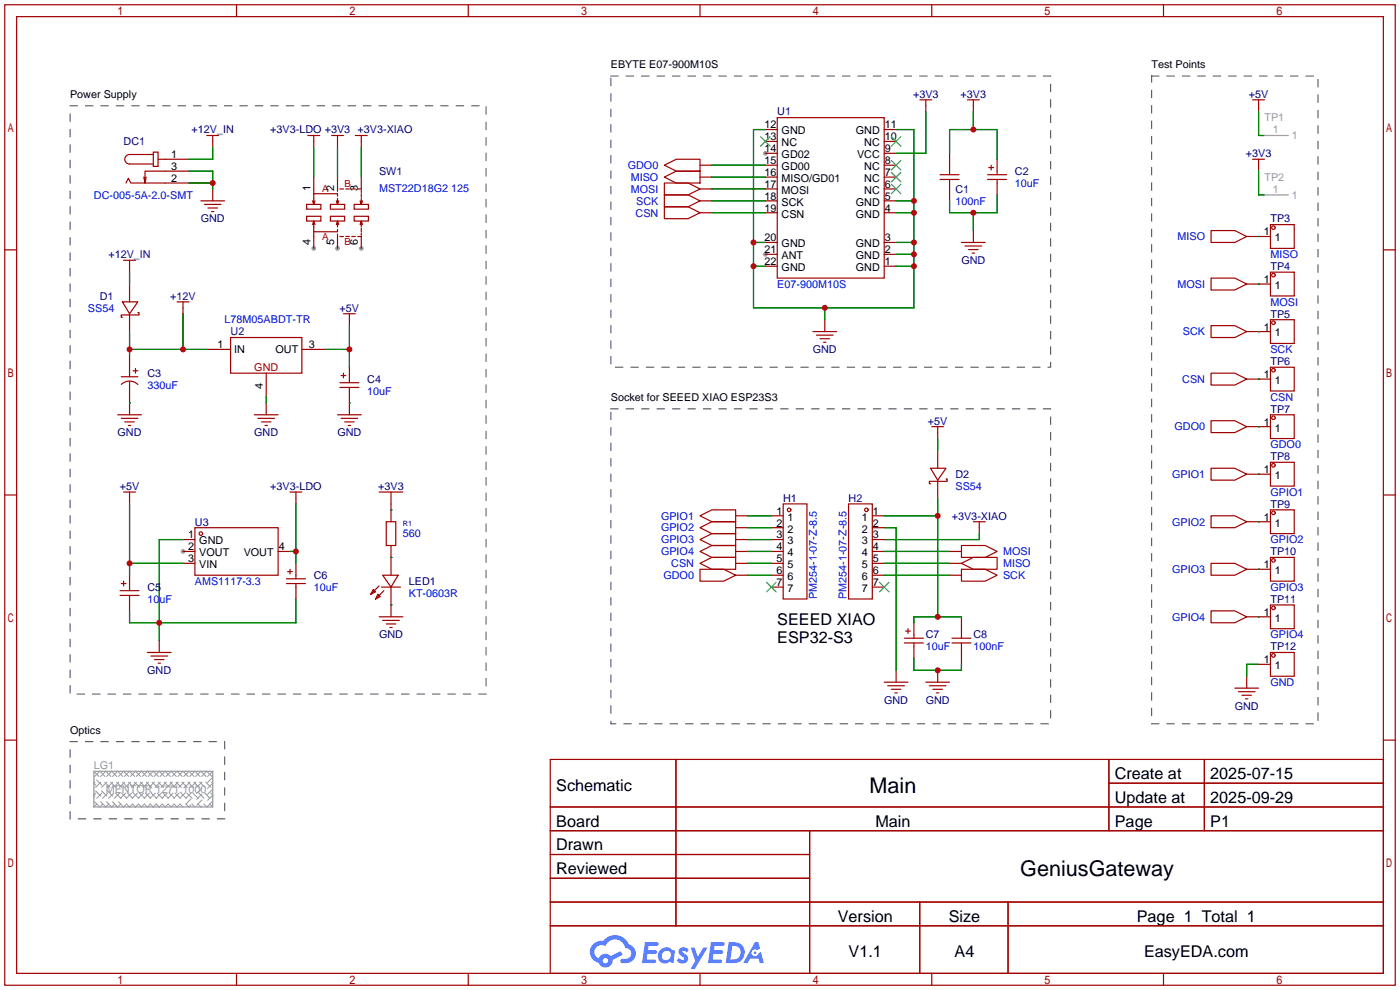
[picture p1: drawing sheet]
<svg xmlns="http://www.w3.org/2000/svg" width="299mm" height="212mm" viewBox="0 0 299 212" stroke-linecap="round" stroke-linejoin="round" font-family="sans-serif">
<g fill="#999">
<circle cx="163.6" cy="32.8" r=".51"/>
<circle cx="163.6" cy="54.4" r=".51"/>
<circle cx="39.1" cy="117.9" r=".51"/>
<circle cx="67.1" cy="53.1" r=".51"/>
<circle cx="72.1" cy="53.1" r=".51"/>
<circle cx="77.2" cy="53.1" r=".51"/>
</g>
<g fill="none" stroke="#a10000" stroke-width=".25">
<path d="M1 1h297.2v209.6h-297.2zM3.6 3.6h292.1v204.4h-292.1zM50.5 1v2.6M100.1 1v2.6M149.6 1v2.6M199.1 1v2.6M248.7 1v2.6M1 53.4h2.6M295.7 53.4h2.5M1 105.8h2.6M295.7 105.8h2.5M1 158.2h2.6"/>
<path d="M295.7 158.2h2.5M117.6 162.3h178.1v45.7h-178.1zM117.6 172.5h178.1M117.6 177.5h178.1M144.5 162.3v35.6M173 177.5v30.5M237 162.3v15.2M237 167.4h58.7M257.4 162.3v15.2M117.6 182.6h55.4M117.6 192.8h178.1M117.6 187.7h55.4"/>
<path d="M117.6 197.9h178.1M196.6 192.8v15.2M215.4 192.8v15.2M50.5 208v2.6M100.1 208v2.6M149.6 208v2.6M199.1 208v2.6M248.7 208v2.6"/>
</g>
<g fill="#5487ff">
<path d="M145.3 202.7a1.3 1.3 0 0 1 1.9 .3l-.4 .6a.54 .54 0 0 0-.9-.2l.1 .2a1.34 1.34 0 0 1 .9 1.8 1.47 1.47 0 0 1-2.3-.1l.5-.6 .8 .5a.31 .31 0 0 0 .4-.3 .31 .31 0 0 0-.3-.4 1.12 1.12 0 0 1-.7-1.8z"/>
<path d="M147.6 202.5h.9l.6 2 1.2-2h.9l-2.7 4.6h-.9l1-1.7z"/>
<path d="M137.8 201.4h1.7a1.31 1.31 0 0 1 1.2 .2 .4 .4 0 0 1-.3 .5l-1.8 .1-.1 .9h1.6a.4 .4 0 0 1 .4 .4 .4 .4 0 0 1-.5 .4h-1.6l-.2 1.2h1.4a.46 .46 0 0 1 .5 0 .46 .46 0 0 1 .1 .5l-.4 .2h-2.6z"/>
<path d="M151.9 201.4h1.7a1.32 1.32 0 0 1 1.2 .2 .39 .39 0 0 1-.3 .5l-1.8 .1-.1 .9h1.6a.4 .4 0 0 1 .4 .4 .4 .4 0 0 1-.4 .4h-1.7l-.2 1.2h1.4a.46 .46 0 0 1 .5 0 .46 .46 0 0 1 .1 .5l-.4 .2h-2.6z"/>
<path d="M161.3 201.4h.8l.3 1.3-.6 .4a.75 .75 0 0 0-1.1 .3 .75 .75 0 0 0 .5 1 .75 .75 0 0 0 .9-.7l.5-.2 .6 2.3h-.8l-.3-.9h-1.8l-.5 .9h-1z"/>
<path d="M155.7 201.4l-.6 4.4h1.5a2.27 2.27 0 0 0 2.6-2.2 2.27 2.27 0 0 0-2.7-2.2zM156.5 202.1a1.5 1.5 0 0 1 1.8 1.6 1.5 1.5 0 0 1-1.9 1.4h-.3z"/>
<path d="M141.2 203a1.6 1.6 0 0 0-.3 2.3 1.6 1.6 0 0 0 2.3 .2l.7 .3 .3-2.4-.1-.3-.5-.1a1.58 1.58 0 0 0-2.4 0zM141.8 203.5a.98 .98 0 0 1 1.6 .4 .98 .98 0 0 1-1.1 1.3 .94 .94 0 0 1-.9-.7 .94 .94 0 0 1 .4-1z"/>
<path d="M126.8 201.8a2.37 2.37 0 0 0 1.1 4 1.54 1.54 0 0 0 1.8 1 1.54 1.54 0 0 0 1.2-1.6l2.2-1.1-.5-.8-2 1a1.57 1.57 0 0 0-2.7 .5 1.5 1.5 0 0 1-.7-2.1 1.5 1.5 0 0 1 2.2-.5 2.23 2.23 0 0 1 2.3-1.4 2.23 2.23 0 0 1 2 1.8 1.16 1.16 0 0 1 1.2 1.1 1.16 1.16 0 0 1-1.1 1.2h-.7a.47 .47 0 0 0-.5 .4 .47 .47 0 0 0 .4 .5 2.17 2.17 0 0 0 2.5-.9 2.17 2.17 0 0 0-.3-2.7l-.8-.4a3.2 3.2 0 0 0-5.5-.7l-1.1 .1zM128.8 205.3a.6 .6 0 0 1 1.2 0 .6 .6 0 0 1-1.2 0z"/>
<circle cx="161.4" cy="203.6" r=".28"/>
</g>
<g fill="none" stroke="#a10000" stroke-width=".25">
<path d="M26.9 39.1l.5-1 .5 1h12.5M31.2 37.8l-.2 1.3M32.8 32.5h1v3.1h-1zM32.8 33h-5.1a1.02 1.02 0 0 0-1 1 1.02 1.02 0 0 0 1 1.1h5.1M33.8 34h6.6M40.4 36.6h-9.4v2.5l-.3-1.3M44.2 29h2.5M45.5 29v2.5M65.8 29h2.5M67.1 29v2.5M67.1 37.8v3.6M70.9 29h2.5"/>
<path d="M72.1 29v2.5M72.1 37.8v3.1M75.9 29h2.6M77.2 37.8v2.6h-.7M77.2 29v2.5M142 35.3l2.5-1.3h5.1v2.6h-5.1zM142 37.8l2.5-1.2h5.1v2.5h-5.1zM142 39.1h5.1l2.5 1.3-2.5 1.3h-5.1zM149.6 37.8h2.5M149.6 35.3h2.5M163.6 37.8h2.5M163.6 35.3h2.5"/>
<path d="M163.6 32.8h2.5M163.6 30.2h2.5M163.6 27.7h2.5M166.1 25.1h22.9v34.3h-22.9zM189 37.8h2.5M189 35.3h2.5M189 32.8h2.5M189 30.2h2.5M189 27.7h2.5M196.6 21.3h2.5M197.9 21.3v2.6M200.9 37.3h4.1"/>
<path d="M200.9 38.4h4.1M202.9 32.8v4.5M202.9 38.4v4.5M206.8 21.3h2.5M208 21.3v2.6M211.1 37.3h4M211.1 38.4h4M211.3 35.8h1M211.8 35.3v1M213.1 34v3.3M213.1 38.4v3.3M267.7 34h2.6"/>
<path d="M267.7 21.3h2.6M269 21.3v2.6M269 34v2.6M26.4 55.6h2.6M27.7 55.6v2.6M42.9 42.9h5.1M43.7 43.7h3.5M44.4 44.4h2.1M45.2 45.2h.5M45.5 40.4v2.5M65.5 43.7h3.1v1h-3.1zM65.5 46.2h3.1v1h-3.1z"/>
<path d="M66.8 48l.3-.8v2.3h5v-.5M67.1 47.2l.2 .8M67.1 49.5v3.6M67.3 42.9l-.2 .8M70.6 43.7h3.1v1h-3.1zM70.6 46.2h3.1v1h-3.1zM71.9 48l.2-.8v1.3M72.1 42.4v1.3l-.2-.8M72.1 41.9v-.5h-5v2.3l-.3-.8M72.1 47.2l.3 .8M72.1 50v3.1M72.4 42.9l-.3 .8"/>
<path d="M72.6 40.4h.8M72.6 50.5h.8M73.9 40.4h.8M73.9 50.5h.8M75.2 40.4h.7M75.2 50.5h.7M75.7 43.7h3v1h-3zM75.7 46.2h3v1h-3zM76.5 50.5h.7v2.6M77 48l.2-.8v1.3M77.2 42.4v1.3l-.2-.8M77.2 47.2l.3 .8"/>
<path d="M77.2 40.6v.5M77.2 41.4v.8M77.2 48.8v.7M77.2 49.8v.5M77.5 42.9l-.3 .8M142 41.7h5.1l2.5 1.2-2.5 1.3h-5.1zM142 44.2h5.1l2.5 1.3-2.5 1.2h-5.1zM149.6 45.5h2.5M149.6 42.9h2.5M149.6 40.4h2.5M163.6 56.9h2.5M163.6 54.4h2.5"/>
<path d="M163.6 51.8h2.5M163.6 45.5h2.5M163.6 42.9h2.5M163.6 40.4h2.5M189 56.9h2.5M189 54.4h2.5M189 51.8h2.5M189 45.5h2.5M189 42.9h2.5M189 40.4h2.5M205.5 51.8h5.1M206.2 52.6h3.6"/>
<path d="M207 53.3h2M207.8 54.1h.5M208 49.3v2.5M258.8 49.3h5.1l2.5 1.2-2.5 1.3h-5.1zM258.8 59.4h5.1l2.5 1.3-2.5 1.3h-5.1zM266.4 50.5h5.1M271.5 48h5.1v5.1h-5.1zM271.5 58.2h5.1v5h-5.1zM26.2 64.5h3.3l-1.8 2.6zM27.7 60.7v3.8M27.7 67.1v3.8M27.7 75.9v4.6"/>
<path d="M28.4 79.2h1.1M29 78.7v1.1M29.5 66.8h.2v.5h-3.8v.5h.3M37.8 64.5h2.6M39.1 64.5v2.6M44.2 74.7h5.1M49.3 72.1h15.2v7.7h-15.2zM56.9 79.8v5M64.5 74.7h5.1M73.4 67.1h2.5M73.4 79.8v1M74.7 67.1v2.5"/>
<path d="M74.7 78.5v3.3M173.7 70.9h5.1M174.5 71.6h3.6M175.3 72.4h2M176 73.2h.5M176.3 68.3v2.6M258.8 69.6h5.1l2.5 1.3-2.5 1.2h-5.1zM258.8 79.8h5.1l2.5 1.2-2.5 1.3h-5.1zM266.4 70.9h5.1M266.4 60.7h5.1M271.5 68.3h5.1v5.1h-5.1zM271.5 78.5h5.1v5.1h-5.1z"/>
<path d="M25.1 88.6h5.1M25.9 89.4h3.6M25.9 80.5h3.6M25.9 82.2a2.54 2.54 0 0 1 3.6 0M26.7 90.2h2M27.4 90.9h.5M27.7 81.5v7.1M54.4 88.6h5M55.1 89.4h3.6M55.9 90.2h2M56.6 90.9h.5M56.9 86.1v2.5"/>
<path d="M72.1 88.6h5.1M72.6 81.8h4.1M72.6 82.8h4.1M72.9 80.3h1M72.9 89.4h3.6M73.7 90.2h2M74.4 90.9h.5M74.7 82.8v5.8M199.1 91.2h2.6M200.4 91.2v2.5M200.4 96.3v3.8M258.8 89.9h5.1l2.5 1.3-2.5 1.3h-5.1z"/>
<path d="M266.4 91.2h5.1M266.4 81h5.1M271.5 88.6h5.1v5.1h-5.1zM271.5 98.8h5.1v5.1h-5.1zM26.4 105.2h2.6M27.7 105.2v2.5M39.1 115.3h2.6M39.1 117.9h2.6M41.7 112.8h17.7v10.1h-17.7zM59.4 117.9h2.6M62 105.2h2.5M63.2 105.2v2.5"/>
<path d="M81 105.2h5.1M82.5 111.5h2.1v5.1h-2.1zM83.6 105.2v6.3M83.6 116.6v6.3M149.6 110.2l2.5-1.2h5.1v2.5h-5.1zM149.6 112.8l2.5-1.3h5.1v2.5h-5.1zM149.6 115.3l2.5-1.3h5.1v2.6h-5.1zM149.6 117.9l2.5-1.3h5.1v2.5h-5.1zM157.2 110.2h2.6M157.2 112.8h2.6M157.2 115.3h2.6M157.2 117.9h2.6"/>
<path d="M164.8 110.2h2.6M164.8 112.8h2.6M164.8 115.3h2.6M164.8 117.9h2.6M167.4 107.7h5.1v20.3h-5.1zM181.4 107.7h5v20.3h-5zM186.4 110.2h2.6M186.4 112.8h2.6M186.4 115.3h2.6M186.4 117.9h2.6M198.9 100.1h3.3l-1.8 2.5zM200.4 102.6v3.8"/>
<path d="M202.2 102.4h.2v.5h-3.8v.5h.3M202.9 117.9h2.6M205.5 116.6h5.1l2.5 1.3-2.5 1.2h-5.1zM208 111.5h2.6M209.3 111.5v2.5M258.8 100.1h5.1l2.5 1.2-2.5 1.3h-5.1zM258.8 110.2h5.1l2.5 1.3-2.5 1.3h-5.1zM266.4 111.5h5.1M266.4 101.3h5.1M271.5 109h5.1v5h-5.1zM271.5 119.1h5.1v5.1h-5.1zM25.7 126.2h4"/>
<path d="M25.7 127.3h4M25.9 124.7h1M26.4 124.2v1M27.7 122.9v3.3M27.7 127.3v3.3M31.5 139.4h5.1M34 136.9v2.5M39.1 120.4h2.6M61.2 123.7h4.1M61.2 124.7h4.1M61.5 122.2h1M62 121.7v1"/>
<path d="M63.2 120.4v3.3M63.2 124.7v3.3M79.8 126l.5 .5-1.1 .5zM80.8 127l.5 .5-1 .5zM81 131.8h5.1M81 125.2l-1.8 1.8M81.5 125.5h4.1M81.8 122.9h3.3l-1.5 2.6zM81.8 132.6h3.5M82 126.2l-1.7 1.8M82.5 133.4h2.1M83.3 134.1h.5"/>
<path d="M83.6 125.5v6.3M149.6 120.4l2.5-1.3h5.1v2.6h-5.1zM149.6 121.7h5.1l2.5 1.2-2.5 1.3h-5.1zM157.2 120.4h2.6M157.2 122.9h2.6M164.8 120.4h2.6M164.8 122.9h2.6M164.8 125.5h2.6M186.4 120.4h2.6M186.4 122.9h2.6M186.4 125.5h2.6M193.3 136.4h4.1"/>
<path d="M193.3 137.4h4.1M193.5 134.9h1.1M194.1 134.4v1M195.3 133.1v3.3M195.3 137.4v3.3M202.9 120.4h2.6M202.9 122.9h2.6M203.5 136.4h4M203.5 137.4h4M205.5 120.4l2.5-1.3h5.1v2.6h-5.1zM205.5 121.7h5.1l2.5 1.2-2.5 1.3h-5.1zM205.5 131.8v4.6"/>
<path d="M205.5 137.4v4.6M258.8 120.4h5.1l2.5 1.3-2.5 1.2h-5.1zM258.8 130.6h5.1l2.5 1.2-2.5 1.3h-5.1zM266.4 131.8h5.1M266.4 121.7h5.1M271.5 129.3h5.1v5.1h-5.1zM271.5 139.4h5.1v5.1h-5.1zM32.3 140.2h3.5M33 141h2.1M33.8 141.7h.5M189 145.8h5.1M189.7 146.6h3.6"/>
<path d="M190.5 147.3h2M191.3 148.1h.5M191.5 143.3v2.5M197.9 145.8h5M198.6 146.6h3.6M199.4 147.3h2M200.2 148.1h.5M200.4 143.3v2.5M263.9 147.1h5.1M264.7 147.8h3.5M265.4 148.6h2.1M266.2 149.4h.5"/>
<path d="M266.4 144.5v2.6M269 142h2.5"/>
<circle cx="272.2" cy="48.6" r=".38"/>
<circle cx="272.2" cy="58.8" r=".38"/>
<circle cx="272.2" cy="79.1" r=".38"/>
<circle cx="272.2" cy="69" r=".38"/>
<circle cx="272.2" cy="89.3" r=".38"/>
<circle cx="272.2" cy="99.4" r=".38"/>
<circle cx="42.9" cy="114" r=".38"/>
<circle cx="168.7" cy="109" r=".38"/>
<circle cx="185.2" cy="109" r=".38"/>
<circle cx="272.2" cy="109.6" r=".38"/>
<circle cx="272.2" cy="119.8" r=".38"/>
<circle cx="272.2" cy="129.9" r=".38"/>
<circle cx="272.2" cy="140.1" r=".38"/>
</g>
<g fill="none" stroke="#3c3" stroke-width=".25">
<path d="M162.6 29.2l2 2M164.6 29.2l-2 2M190.5 39.4l2 2M190.5 36.8l2 2.1M190.5 34.3l2 2M190.5 29.2l2 2M192.5 39.4l-2 2M192.5 36.8l-2 2.1M192.5 34.3l-2 2M192.5 29.2l-2 2M163.8 124.5l2.1 2M165.9 124.5l-2.1 2"/>
<path d="M188 124.5l2 2M190 124.5l-2 2"/>
</g>
<g fill="none" stroke="#008700" stroke-width=".25">
<path d="M40.4 36.6h5.1v3.8M40.4 39.1h5.1M45.5 31.5v2.5h-5.1M67.1 31.5v6.3M72.1 31.5v6.3M77.2 31.5v6.3M152.1 35.3h11.5M152.1 37.8h11.5M163.6 27.7h-2.6v38.1h34.3v-38.1h-3.8M197.9 23.9v8.9h-6.4M202.9 32.8v-5.1h10.2v6.3M208 23.9v3.8"/>
<path d="M269 23.9v5.1h1.3M269 36.6v5.1h1.3M27.7 58.2v2.5M152.1 45.5h11.5M152.1 42.9h11.5M152.1 40.4h11.5M161 51.8h2.6M161 56.9h2.6M191.5 45.5h3.8M191.5 54.4h3.8M191.5 51.8h3.8M191.5 42.9h3.8"/>
<path d="M191.5 56.9h3.8M208 45.5v3.8M213.1 41.7v3.8h-10.2v-2.6M269 50.5h.1M27.7 74.7h16.5M27.7 70.9v5M39.1 67.1v7.6M69.6 74.7h5.1M74.7 69.6v8.9M176.3 65.8v2.5M269 60.7h.1M269 70.9h.1"/>
<path d="M27.7 86.1h.1M56.9 84.8v1.3M74.7 86.1h.1M200.4 93.7v2.6M269 81h.1M269 91.2h.1M27.7 107.7v15.2M39.1 115.3h-5.1v21.6M62 117.9h1.2M63.2 107.7v12.7M83.6 109h.1M83.6 119.1h.1"/>
<path d="M159.8 112.8h5M159.8 115.3h5M159.8 110.2h5M159.8 117.9h5M189 112.8h2.5v30.5M189 110.2h11.4M189 117.9h13.9M200.4 106.4v25.4M209.3 114v1.3h-20.3M269 101.3h.1M269 111.5h.1M27.7 120.4h11.4"/>
<path d="M63.2 128v5.1h-35.5v-2.5M83.6 129.3h.1M159.8 120.4h5M159.8 122.9h5M189 120.4h13.9M189 122.9h13.9M205.5 131.8h-10.2v1.3M269 131.8h.1M269 121.7h.1M195.3 140.7v2.6h10.2v-1.3M269 142h-2.6v2.5"/>
</g>
<path d="M130.6 16.3h93.9v62.2h-93.9zM246.1 16.3h35.6v138.4h-35.6zM15 22.6h88.9v125.7h-88.9zM130.6 87.4h93.9v67.3h-93.9zM15 158.5h33v16.5h-33z" fill="none" stroke="#666" stroke-width=".25" stroke-dasharray="1.5 1.8"/>
<g fill="none" stroke="#999" stroke-width=".21" stroke-dasharray="1.5 1.8">
<path d="M20.1 164.8l7.6 7.7M21.3 164.8l-1.2 1.3M21.3 172.5l-1.2-1.3M21.3 164.8l7.7 7.7M22.6 164.8l-2.5 2.6M22.6 172.5l-2.5-2.6M22.6 164.8l7.6 7.7M23.9 164.8l-3.8 3.9M23.9 172.5l-3.8-3.8M23.9 164.8l7.6 7.7M25.1 164.8l-5 5.1M25.1 172.5l-5-5.1"/>
<path d="M25.1 164.8l7.7 7.7M26.4 164.8l-6.3 6.4M26.4 172.5l-6.3-6.4M26.4 164.8l7.6 7.7M27.7 164.8l-7.6 7.7M27.7 164.8l7.6 7.7M29 164.8l-7.7 7.7M29 164.8l7.6 7.7M30.2 164.8l-7.6 7.7M30.2 164.8l7.6 7.7M31.5 164.8l-7.6 7.7M31.5 164.8l7.6 7.7"/>
<path d="M32.8 164.8l-7.7 7.7M32.8 164.8l7.6 7.7M34 164.8l-7.6 7.7M34 164.8l7.7 7.7M35.3 164.8l-7.6 7.7M35.3 164.8l7.6 7.7M36.6 164.8l-7.6 7.7M36.6 164.8l7.6 7.7M37.8 164.8l-7.6 7.7M37.8 164.8l7.7 7.7M39.1 164.8l-7.6 7.7M39.1 164.8l6.4 6.4"/>
<path d="M40.4 164.8l-7.6 7.7M40.4 164.8l5.1 5.1M41.7 164.8l-7.7 7.7M41.7 164.8l3.8 3.9M42.9 164.8l-7.6 7.7M42.9 164.8l2.6 2.6M44.2 164.8l-7.6 7.7M44.2 164.8l1.3 1.3M45.5 164.8l-7.7 7.7M45.5 166.1l-6.4 6.4M45.5 167.4l-5.1 5.1M45.5 168.7l-3.8 3.8"/>
<path d="M45.5 169.9l-2.6 2.6M45.5 171.2l-1.3 1.3"/>
</g>
<path d="M270.3 29h5M270.3 41.7h5M20.1 164.8h25.4v7.7h-25.4z" fill="none" stroke="#999" stroke-width=".25"/>
<g fill="#c00">
<circle cx="74.7" cy="74.7" r=".63"/>
<circle cx="45.5" cy="39.1" r=".63"/>
<circle cx="27.7" cy="74.7" r=".63"/>
<circle cx="39.1" cy="74.7" r=".63"/>
<circle cx="200.4" cy="143.3" r=".63"/>
<circle cx="200.4" cy="110.2" r=".63"/>
<circle cx="200.4" cy="131.8" r=".63"/>
<circle cx="27.7" cy="120.4" r=".63"/>
<circle cx="34" cy="133.1" r=".63"/>
<circle cx="208" cy="27.7" r=".63"/>
<circle cx="208" cy="45.5" r=".63"/>
<circle cx="195.3" cy="54.4" r=".63"/>
<circle cx="195.3" cy="56.9" r=".63"/>
<circle cx="195.3" cy="51.8" r=".63"/>
<circle cx="195.3" cy="45.5" r=".63"/>
<circle cx="195.3" cy="42.9" r=".63"/>
<circle cx="176.3" cy="65.8" r=".63"/>
<circle cx="161" cy="56.9" r=".63"/>
<circle cx="161" cy="51.8" r=".63"/>
<circle cx="63.2" cy="117.9" r=".63"/>
</g>
<g font-size="4.6">
<text x="185.9" y="169.4">Main</text>
<text x="218" y="187.2">GeniusGateway</text>
</g>
<g font-size="3.5">
<text x="166.1" y="133.7">SEEED XIAO</text>
<text x="166.1" y="137.5">ESP32-S3</text>
<text x="238.3" y="166.5">Create at</text>
<text x="258.7" y="166.5">2025-07-15</text>
<text x="118.9" y="169.1">Schematic</text>
<text x="238.3" y="171.6">Update at</text>
<text x="258.7" y="171.6">2025-09-29</text>
<text x="118.9" y="176.7">Board</text>
<text x="187.1" y="176.7">Main</text>
<text x="238.3" y="176.7">Page</text>
<text x="258.7" y="176.7">P1</text>
<text x="118.9" y="181.8">Drawn</text>
<text x="118.9" y="186.8">Reviewed</text>
<text x="179.1" y="197">Version</text>
<text x="202.8" y="197">Size</text>
<text x="243" y="197">Page 1 Total 1</text>
<text x="181.4" y="204.6">V1.1</text>
<text x="204" y="204.6">A4</text>
<text x="244.5" y="204.6">EasyEDA.com</text>
</g>
<g font-size="2.3">
<text x="130.6" y="14.5">EBYTE E07-900M10S</text>
<text x="246.1" y="14.5">Test Points</text>
<text x="15" y="20.9">Power Supply</text>
<text x="163.4" y="27.5">12</text>
<text x="163.4" y="30">13</text>
<text x="167.1" y="28.7">GND</text>
<text x="182.9" y="28.7">GND</text>
<text x="189.1" y="30">10</text>
<text x="189.1" y="27.5">11</text>
<text x="36.6" y="33.8">1</text>
<text x="163.4" y="32.5">14</text>
<text x="163.4" y="35.1">15</text>
<text x="167.1" y="31.3">NC</text>
<text x="167.1" y="33.8">GD02</text>
<text x="183.2" y="33.8">VCC</text>
<text x="184.7" y="31.3">NC</text>
<text x="189.1" y="35.1">8</text>
<text x="189.1" y="32.5">9</text>
<text x="36.6" y="38.9">2</text>
<text x="36.6" y="36.3">3</text>
<text x="66.3" y="40.9" transform="rotate(-90 66.3 40.9)">1</text>
<text x="71.4" y="40.9" transform="rotate(-90 71.4 40.9)">2</text>
<text x="76.5" y="40.9" transform="rotate(-90 76.5 40.9)">3</text>
<text x="163.4" y="37.6">16</text>
<text x="163.4" y="40.2">17</text>
<text x="167.1" y="36.3">GD00</text>
<text x="167.1" y="38.9">MISO/GD01</text>
<text x="167.1" y="41.4">MOSI</text>
<text x="184.7" y="41.4">NC</text>
<text x="184.7" y="38.9">NC</text>
<text x="184.7" y="36.3">NC</text>
<text x="189.1" y="40.2">6</text>
<text x="189.1" y="37.6">7</text>
<text x="163.4" y="42.7">18</text>
<text x="163.4" y="45.2">19</text>
<text x="167.1" y="44">SCK</text>
<text x="167.1" y="46.5">CSN</text>
<text x="182.9" y="46.5">GND</text>
<text x="182.9" y="44">GND</text>
<text x="189.1" y="45.2">4</text>
<text x="189.1" y="42.7">5</text>
<text x="66.3" y="52.3" transform="rotate(-90 66.3 52.3)">4</text>
<text x="71.4" y="52.3" transform="rotate(-90 71.4 52.3)">5</text>
<text x="76.5" y="52.3" transform="rotate(-90 76.5 52.3)">6</text>
<text x="163.4" y="51.6">20</text>
<text x="167.1" y="52.9">GND</text>
<text x="182.9" y="52.9">GND</text>
<text x="189.1" y="51.6">3</text>
<text x="270.1" y="50.3">1</text>
<text x="272.5" y="51.6">1</text>
<text x="163.4" y="54.1">21</text>
<text x="163.4" y="56.7">22</text>
<text x="167.1" y="55.4">ANT</text>
<text x="167.1" y="57.9">GND</text>
<text x="182.9" y="57.9">GND</text>
<text x="182.9" y="55.4">GND</text>
<text x="189.1" y="56.7">1</text>
<text x="189.1" y="54.1">2</text>
<text x="270.1" y="60.5">1</text>
<text x="272.5" y="61.7">1</text>
<text x="270.1" y="70.6">1</text>
<text x="272.5" y="71.9">1</text>
<text x="46.5" y="74.4">1</text>
<text x="50" y="75.5">IN</text>
<text x="58.9" y="75.5">OUT</text>
<text x="66" y="74.4">3</text>
<text x="56.2" y="83.1" transform="rotate(-90 56.2 83.1)">4</text>
<text x="270.1" y="80.8">1</text>
<text x="272.5" y="82.1">1</text>
<text x="130.6" y="85.6">Socket for SEEED XIAO ESP23S3</text>
<text x="270.1" y="91">1</text>
<text x="272.5" y="92.2">1</text>
<text x="270.1" y="101.1">1</text>
<text x="272.5" y="102.4">1</text>
<text x="166" y="110">1</text>
<text x="166" y="112.5">2</text>
<text x="168.3" y="111.3">1</text>
<text x="168.3" y="113.8">2</text>
<text x="184.2" y="111.3">1</text>
<text x="184.2" y="113.8">2</text>
<text x="186.6" y="110">1</text>
<text x="186.6" y="112.5">2</text>
<text x="270.1" y="111.3">1</text>
<text x="272.5" y="112.5">1</text>
<text x="40.2" y="115.1">1</text>
<text x="40.2" y="117.6">2</text>
<text x="42.6" y="116.4">GND</text>
<text x="42.6" y="118.9">VOUT</text>
<text x="52.1" y="118.9">VOUT</text>
<text x="59.6" y="117.6">4</text>
<text x="166" y="115.1">3</text>
<text x="166" y="117.6">4</text>
<text x="168.3" y="116.4">3</text>
<text x="168.3" y="118.9">4</text>
<text x="184.2" y="116.4">3</text>
<text x="184.2" y="118.9">4</text>
<text x="186.6" y="115.1">3</text>
<text x="186.6" y="117.6">4</text>
<text x="40.2" y="120.2">3</text>
<text x="42.6" y="121.4">VIN</text>
<text x="166" y="120.2">5</text>
<text x="166" y="122.7">6</text>
<text x="166" y="125.2">7</text>
<text x="168.3" y="121.4">5</text>
<text x="168.3" y="124">6</text>
<text x="184.2" y="121.4">5</text>
<text x="184.2" y="124">6</text>
<text x="186.6" y="120.2">5</text>
<text x="186.6" y="122.7">6</text>
<text x="186.6" y="125.2">7</text>
<text x="270.1" y="121.4">1</text>
<text x="272.5" y="122.7">1</text>
<text x="168.3" y="126.5">7</text>
<text x="184.2" y="126.5">7</text>
<text x="270.1" y="131.6">1</text>
<text x="272.5" y="132.9">1</text>
<text x="270.1" y="141.8">1</text>
<text x="272.5" y="143">1</text>
<text x="15" y="156.8">Optics</text>
</g>
<g font-size="2.3" fill="#000080">
<text x="195.1" y="20.9">+3V3</text>
<text x="205.3" y="20.9">+3V3</text>
<text x="266.9" y="20.9">+5V</text>
<text x="40.9" y="28.5">+12V_IN</text>
<text x="57.8" y="28.5">+3V3-LDO +3V3 +3V3-XIAO</text>
<text x="166.1" y="24.7">U1</text>
<text x="26.4" y="31">DC1</text>
<text x="266.3" y="33.6">+3V3</text>
<text x="81" y="37.4">SW1</text>
<text x="204.2" y="41.2">C1</text>
<text x="216.9" y="37.4">C2</text>
<text x="42.9" y="47.5">GND</text>
<text x="271.5" y="47.5">TP3</text>
<text x="23.2" y="55.2">+12V_IN</text>
<text x="205.5" y="56.4">GND</text>
<text x="271.5" y="57.7">TP4</text>
<text x="21.3" y="64.1">D1</text>
<text x="36.4" y="64.1">+12V</text>
<text x="49.3" y="71.7">U2</text>
<text x="72.6" y="66.6">+5V</text>
<text x="271.5" y="67.9">TP5</text>
<text x="173.7" y="75.5">GND</text>
<text x="31.5" y="80.6">C3</text>
<text x="78.5" y="81.8">C4</text>
<text x="271.5" y="78">TP6</text>
<text x="271.5" y="88.2">TP7</text>
<text x="25.1" y="93.3">GND</text>
<text x="54.3" y="93.3">GND</text>
<text x="72.1" y="93.3">GND</text>
<text x="198.3" y="90.7">+5V</text>
<text x="271.5" y="98.3">TP8</text>
<text x="25.6" y="104.7">+5V</text>
<text x="57.8" y="104.7">+3V3-LDO</text>
<text x="80.8" y="104.7">+3V3</text>
<text x="167.4" y="107.2">H1</text>
<text x="181.4" y="107.2">H2</text>
<text x="204.2" y="102.2">D2</text>
<text x="41.7" y="112.3">U3</text>
<text x="203.4" y="111">+3V3-XIAO</text>
<text x="271.5" y="108.5">TP9</text>
<text x="271.5" y="118.7">TP10</text>
<text x="67.1" y="123.7">C6</text>
<text x="87.4" y="125">LED1</text>
<text x="31.5" y="126.3">C5</text>
<text x="271.5" y="128.8">TP11</text>
<text x="81" y="136.4">GND</text>
<text x="197.9" y="136.4">C7</text>
<text x="208" y="136.4">C8</text>
<text x="271.5" y="139">TP12</text>
<text x="31.5" y="144.1">GND</text>
<text x="189" y="150.4">GND</text>
<text x="197.8" y="150.4">GND</text>
<text x="263.9" y="151.7">GND</text>
</g>
<g font-size="2.3" fill="#999">
<text x="270.3" y="26">TP1</text>
<text x="272" y="28.5">1</text>
<text x="276.1" y="29.8">1</text>
<text x="270.3" y="38.7">TP2</text>
<text x="272" y="41.2">1</text>
<text x="276.1" y="42.5">1</text>
<text x="20.1" y="164.4">LG1</text>
<text x="22.6" y="169.5">MENTOR 1271.1000</text>
</g>
<g font-size="2.3" fill="#00f">
<text x="81" y="40.9">MST22D18G2 125</text>
<text x="134.2" y="36.1">GDO0</text>
<text x="134.8" y="38.7">MISO</text>
<text x="134.8" y="41.2">MOSI</text>
<text x="216.9" y="39.9">10uF</text>
<text x="20.1" y="42.5">DC-005-5A-2.0-SMT</text>
<text x="135.8" y="46.3">CSN</text>
<text x="136" y="43.7">SCK</text>
<text x="204.2" y="43.7">100nF</text>
<text x="251.7" y="51.4">MISO</text>
<text x="271.5" y="55.2">MISO</text>
<text x="166.1" y="61.5">E07-900M10S</text>
<text x="251.7" y="61.5">MOSI</text>
<text x="271.5" y="65.3">MOSI</text>
<text x="18.8" y="66.6">SS54</text>
<text x="48" y="69.1">L78M05ABDT-TR</text>
<text x="252.8" y="71.7">SCK</text>
<text x="271.5" y="75.5">SCK</text>
<text x="31.5" y="83.1">330uF</text>
<text x="252.7" y="81.8">CSN</text>
<text x="78.5" y="84.4">10uF</text>
<text x="271.5" y="85.6">CSN</text>
<text x="251" y="92">GDO0</text>
<text x="271.5" y="95.8">GDO0</text>
<text x="204.2" y="104.7">SS54</text>
<text x="250.5" y="102.2">GPIO1</text>
<text x="271.5" y="106">GPIO1</text>
<text x="141.3" y="111">GPIO1</text>
<text x="141.3" y="113.6">GPIO2</text>
<text x="250.5" y="112.3">GPIO2</text>
<text x="86.1" y="114.9">560</text>
<text x="141.3" y="116.1">GPIO3</text>
<text x="141.3" y="118.7">GPIO4</text>
<text x="214.4" y="118.7">MOSI</text>
<text x="271.5" y="116.1">GPIO2</text>
<text x="41.7" y="125">AMS1117-3.3</text>
<text x="141.8" y="123.7">GDO0</text>
<text x="143.5" y="121.2">CSN</text>
<text x="214.4" y="121.2">MISO</text>
<text x="214.4" y="123.7">SCK</text>
<text x="250.5" y="122.5">GPIO3</text>
<text x="31.5" y="128.8">10uF</text>
<text x="67.1" y="126.3">10uF</text>
<text x="87.4" y="127.6">KT-0603R</text>
<text x="174.5" y="128" transform="rotate(-90 174.5 128)">PM254-1-07-Z-8.5</text>
<text x="180.9" y="128" transform="rotate(-90 180.9 128)">PM254-1-07-Z-8.5</text>
<text x="271.5" y="126.3">GPIO3</text>
<text x="250.5" y="132.6">GPIO4</text>
<text x="271.5" y="136.4">GPIO4</text>
<text x="197.9" y="139">10uF</text>
<text x="208" y="139">100nF</text>
<text x="271.5" y="146.6">GND</text>
</g>
<text font-size="2.3" fill="#a00000" x="54.4" y="79.3">GND</text>
<g font-size="2.1" fill="#a00000">
<text x="68.8" y="41">A</text>
<text x="73.7" y="40">B</text>
<text x="68.8" y="51.2">A</text>
<text x="73.7" y="52.4">B</text>
</g>
<text font-size="1.6" fill="#000080" x="86.1" y="112.5">R1</text>
</svg>
